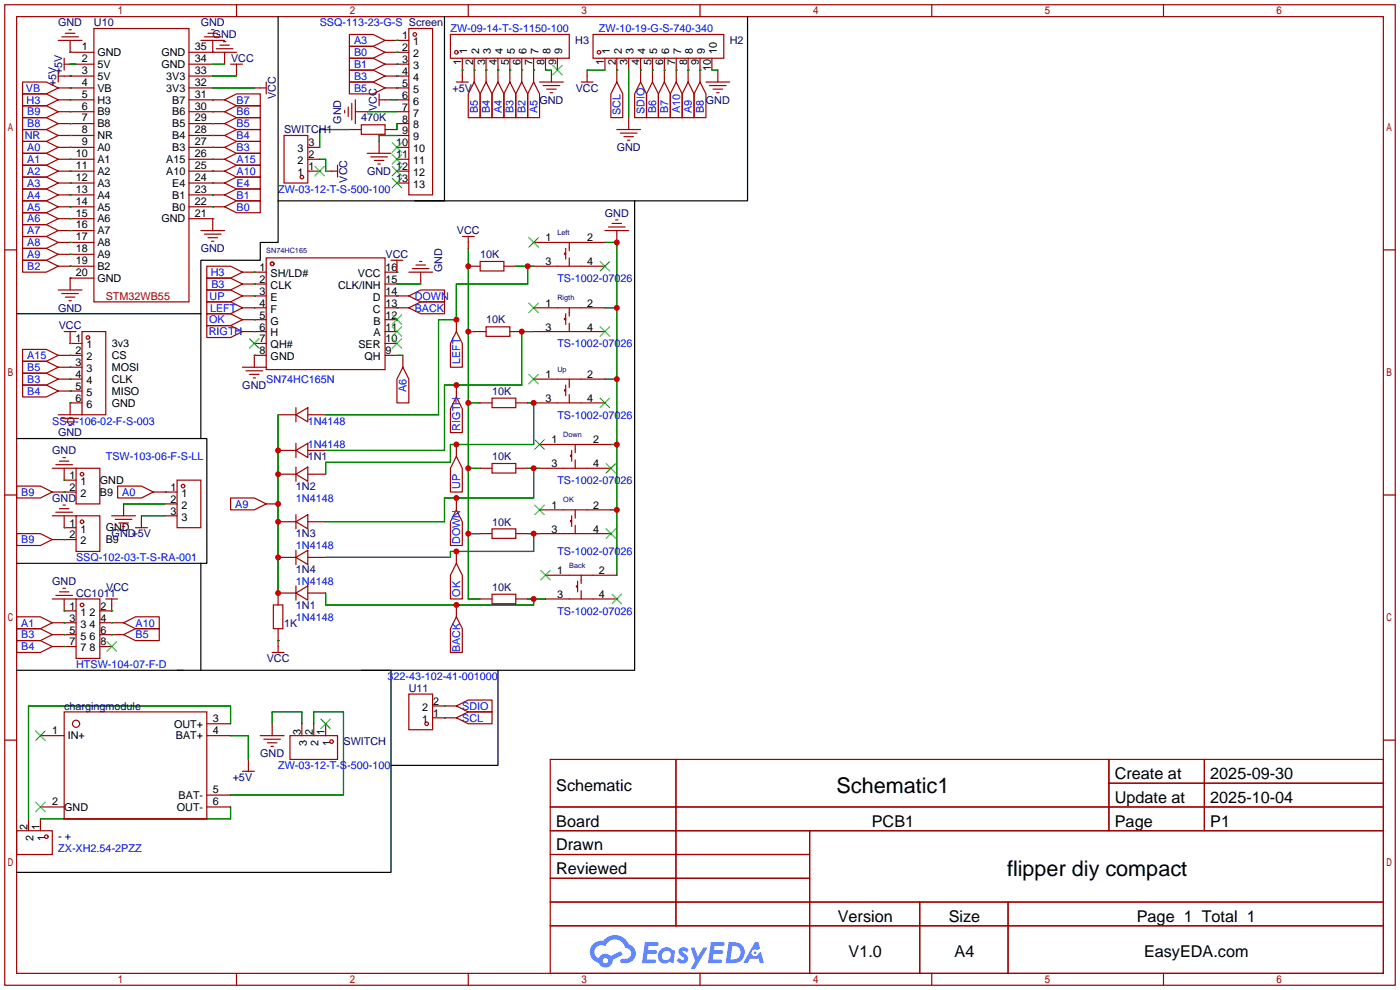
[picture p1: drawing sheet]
<svg xmlns="http://www.w3.org/2000/svg" width="299mm" height="212mm" viewBox="0 0 299 212" stroke-linecap="round" stroke-linejoin="round" font-family="sans-serif">
<g fill="none" stroke="#a10000" stroke-width=".25">
<path d="M1 1h297.2v209.6h-297.2zM3.6 3.6h292.1v204.4h-292.1zM50.5 1v2.6M100.1 1v2.6M149.6 1v2.6M199.1 1v2.6M248.7 1v2.6M1 53.4h2.6M295.7 53.4h2.5M1 105.8h2.6M295.7 105.8h2.5M1 158.2h2.6"/>
<path d="M295.7 158.2h2.5M117.6 162.3h178.1v45.7h-178.1zM117.6 172.5h178.1M117.6 177.5h178.1M144.5 162.3v35.6M173 177.5v30.5M237 162.3v15.2M237 167.4h58.7M257.4 162.3v15.2M117.6 182.6h55.4M117.6 192.8h178.1M117.6 187.7h55.4"/>
<path d="M117.6 197.9h178.1M196.6 192.8v15.2M215.4 192.8v15.2M50.5 208v2.6M100.1 208v2.6M149.6 208v2.6M199.1 208v2.6M248.7 208v2.6"/>
</g>
<g fill="#5487ff">
<path d="M145.3 202.7a1.3 1.3 0 0 1 1.9 .3l-.4 .6a.54 .54 0 0 0-.9-.2l.1 .2a1.34 1.34 0 0 1 .9 1.8 1.47 1.47 0 0 1-2.3-.1l.5-.6 .8 .5a.31 .31 0 0 0 .4-.3 .31 .31 0 0 0-.3-.4 1.12 1.12 0 0 1-.7-1.8z"/>
<path d="M147.6 202.5h.9l.6 2 1.2-2h.9l-2.7 4.6h-.9l1-1.7z"/>
<path d="M137.8 201.4h1.7a1.31 1.31 0 0 1 1.2 .2 .4 .4 0 0 1-.3 .5l-1.8 .1-.1 .9h1.6a.4 .4 0 0 1 .4 .4 .4 .4 0 0 1-.5 .4h-1.6l-.2 1.2h1.4a.46 .46 0 0 1 .5 0 .46 .46 0 0 1 .1 .5l-.4 .2h-2.6z"/>
<path d="M151.9 201.4h1.7a1.32 1.32 0 0 1 1.2 .2 .39 .39 0 0 1-.3 .5l-1.8 .1-.1 .9h1.6a.4 .4 0 0 1 .4 .4 .4 .4 0 0 1-.4 .4h-1.7l-.2 1.2h1.4a.46 .46 0 0 1 .5 0 .46 .46 0 0 1 .1 .5l-.4 .2h-2.6z"/>
<path d="M161.3 201.4h.8l.3 1.3-.6 .4a.75 .75 0 0 0-1.1 .3 .75 .75 0 0 0 .5 1 .75 .75 0 0 0 .9-.7l.5-.2 .6 2.3h-.8l-.3-.9h-1.8l-.5 .9h-1z"/>
<path d="M155.7 201.4l-.6 4.4h1.5a2.27 2.27 0 0 0 2.6-2.2 2.27 2.27 0 0 0-2.7-2.2zM156.5 202.1a1.5 1.5 0 0 1 1.8 1.6 1.5 1.5 0 0 1-1.9 1.4h-.3z"/>
<path d="M141.2 203a1.6 1.6 0 0 0-.3 2.3 1.6 1.6 0 0 0 2.3 .2l.7 .3 .3-2.4-.1-.3-.5-.1a1.58 1.58 0 0 0-2.4 0zM141.8 203.5a.98 .98 0 0 1 1.6 .4 .98 .98 0 0 1-1.1 1.3 .94 .94 0 0 1-.9-.7 .94 .94 0 0 1 .4-1z"/>
<path d="M126.8 201.8a2.37 2.37 0 0 0 1.1 4 1.54 1.54 0 0 0 1.8 1 1.54 1.54 0 0 0 1.2-1.6l2.2-1.1-.5-.8-2 1a1.57 1.57 0 0 0-2.7 .5 1.5 1.5 0 0 1-.7-2.1 1.5 1.5 0 0 1 2.2-.5 2.23 2.23 0 0 1 2.3-1.4 2.23 2.23 0 0 1 2 1.8 1.16 1.16 0 0 1 1.2 1.1 1.16 1.16 0 0 1-1.1 1.2h-.7a.47 .47 0 0 0-.5 .4 .47 .47 0 0 0 .4 .5 2.17 2.17 0 0 0 2.5-.9 2.17 2.17 0 0 0-.3-2.7l-.8-.4a3.2 3.2 0 0 0-5.5-.7l-1.1 .1zM128.8 205.3a.6 .6 0 0 1 1.2 0 .6 .6 0 0 1-1.2 0z"/>
<circle cx="161.4" cy="203.6" r=".28"/>
</g>
<g fill="none" stroke="#a10000" stroke-width=".25">
<path d="M4.8 17.5h5.1l2.5 1.3-2.5 1.3h-5.1zM12.4 16.3h7.7M12.4 18.8h7.7M12.4 15v2.5M12.4 8.6h5.1M13.2 7.9h3.6M13.7 12.4v2.6M13.7 13.7h6.4M14 7.1h2M14.7 6.3h.5M15 8.6v2.6h5.1M20.1 6.1h20.3v58.4h-20.3z"/>
<path d="M40.4 11.2h10.1M40.4 13.7h5.1M40.4 16.3h5.1M40.4 18.8h5.1M42.9 8.6h5.1M43.7 7.9h3.5M44.4 7.1h2.1M45.2 6.3h.5M45.5 8.6v2.6M46.2 10.4h3.6M47 9.7h2M47.8 8.9h.5"/>
<path d="M48 11.2v2.5M49.3 13.7h2.5M50.5 13.7v2.6M54.4 18.8h2.5M56.9 17.5v2.6M74.7 7.4h5.1l2.5 1.2-2.5 1.3h-5.1zM74.7 9.9h5.1l2.5 1.3-2.5 1.2h-5.1zM74.7 12.4h5.1l2.5 1.3-2.5 1.3h-5.1zM74.7 15h5.1l2.5 1.3-2.5 1.2h-5.1zM74.7 17.5h5.1l2.5 1.3-2.5 1.3h-5.1zM82.3 11.2h5.1M82.3 13.7h5.1"/>
<path d="M82.3 16.3h5.1M82.3 18.8h5.1M82.3 8.6h5.1M87.4 6.1h5.1v35.6h-5.1zM96.3 7.4h25.4v5h-25.4zM97.5 17.5h2.6M98.8 12.4v5.1M101.3 17.5l1.3 2.6v5h-2.5v-5zM101.3 12.4v5.1M103.9 17.5l1.3 2.6v5h-2.6v-5zM103.9 12.4v5.1M106.4 17.5l1.3 2.6v5h-2.5v-5z"/>
<path d="M106.4 12.4v5.1M109 17.5l1.2 2.6v5h-2.5v-5zM109 12.4v5.1M111.5 17.5l1.3 2.6v5h-2.6v-5zM111.5 12.4v5.1M114 17.5l1.3 2.6v5h-2.5v-5zM114 12.4v5.1M115.3 17.5h5.1M116.1 18.3h3.5M116.6 12.4v2.6M116.8 19.1h2.1M117.6 19.8h.5"/>
<path d="M117.9 15v2.5M119.1 12.4v2.6M124.2 17.5h2.5M125.5 15v2.5M126.7 7.4h28v5h-28zM129.3 12.4v2.6M131.8 17.5l1.3 2.6v5h-2.5v-5zM131.8 12.4v5.1M134.4 12.4v2.6M136.9 17.5l1.3 2.6v5h-2.6v-5zM136.9 12.4v5.1M139.4 17.5l1.3 2.6v5h-2.5v-5z"/>
<path d="M139.4 12.4v5.1M142 17.5l1.3 2.6v5h-2.6v-5zM142 12.4v5.1M144.5 17.5l1.3 2.6v5h-2.5v-5zM144.5 12.4v5.1M147.1 17.5l1.2 2.6v5h-2.5v-5zM147.1 12.4v5.1M149.6 17.5l1.3 2.6v5h-2.6v-5zM149.6 12.4v5.1M150.9 17.5h5.1M151.6 18.3h3.6M152.1 12.4v2.6"/>
<path d="M152.4 19.1h2M153.2 19.8h.5M153.4 15v2.5M4.8 20.1h5.1l2.5 1.2-2.5 1.3h-5.1zM4.8 22.6h5.1l2.5 1.3-2.5 1.2h-5.1zM4.8 30.2h5.1l2.5 1.3-2.5 1.3h-5.1zM4.8 32.8h5.1l2.5 1.2-2.5 1.3h-5.1zM4.8 37.8h5.1l2.5 1.3-2.5 1.3h-5.1zM4.8 25.1h5.1l2.5 1.3-2.5 1.3h-5.1zM4.8 27.7h5.1l2.5 1.3-2.5 1.2h-5.1zM4.8 35.3h5.1l2.5 1.3-2.5 1.2h-5.1zM12.4 21.3h7.7"/>
<path d="M12.4 23.9h7.7M12.4 26.4h7.7M12.4 29h7.7M12.4 31.5h7.7M12.4 34h7.7M12.4 36.6h7.7M12.4 39.1h7.7M40.4 21.3h7.6M40.4 23.9h7.6M40.4 26.4h7.6M40.4 29h7.6M40.4 31.5h7.6"/>
<path d="M40.4 34h7.6M40.4 36.6h7.6M40.4 39.1h7.6M48 21.3l2.5-1.2h5.1v2.5h-5.1zM48 23.9l2.5-1.3h5.1v2.5h-5.1zM48 26.4l2.5-1.3h5.1v2.6h-5.1zM48 29l2.5-1.3h5.1v2.5h-5.1zM48 31.5l2.5-1.3h5.1v2.6h-5.1zM48 34l2.5-1.2h5.1v2.5h-5.1zM48 36.6l2.5-1.3h5.1v2.5h-5.1zM48 39.1l2.5-1.3h5.1v2.6h-5.1zM60.7 29h5.1v10.1h-5.1z"/>
<path d="M65.8 31.5h2.5M65.8 34h2.5M65.8 36.6h2.5M69.6 36.6h2.5M72.1 35.3v2.5M73.7 23.6v.5M74.4 22.9v2M74.7 27.7h2.5M75.2 22.1v3.6M75.9 23.9h2.6M75.9 21.3v5.1M77.2 26.7h5.1v2h-5.1z"/>
<path d="M78.5 32.8h5.1M79.2 33.5h3.6M80 34.3h2M80.8 35.1h.5M81 21.3h2.6M81 20.1v2.5M81 30.2v2.6M82.3 27.7h2.5M84.8 21.3h2.6M84.8 23.9h2.6M84.8 26.4h2.6M84.8 29h2.6"/>
<path d="M84.8 31.5h2.6M84.8 34h2.6M84.8 36.6h2.6M84.8 39.1h2.6M131.8 27.7h5.1M132.6 28.4h3.5M133.3 29.2h2.1M134.1 30h.5M134.4 25.1v2.6M4.8 45.5h5.1l2.5 1.2-2.5 1.3h-5.1zM4.8 53.1h5.1l2.5 1.3-2.5 1.2h-5.1zM4.8 40.4h5.1l2.5 1.3-2.5 1.2h-5.1z"/>
<path d="M4.8 42.9h5.1l2.5 1.3-2.5 1.3h-5.1zM4.8 48h5.1l2.5 1.3-2.5 1.2h-5.1zM4.8 50.5h5.1l2.5 1.3-2.5 1.3h-5.1zM4.8 55.6h5.1l2.5 1.3-2.5 1.3h-5.1zM12.4 41.7h7.7M12.4 44.2h7.7M12.4 46.7h7.7M12.4 49.3h7.7M12.4 51.8h7.7M12.4 54.4h7.7M12.4 56.9h7.7M20.1 59.4h-5.1v2.6"/>
<path d="M40.4 41.7h7.6M40.4 44.2h7.6M40.4 46.7h5.1v2.6M42.9 49.3h5.1M43.7 50h3.5M44.2 56.9h5.1l2.5 1.3-2.5 1.2h-5.1zM44.2 59.4h5.1l2.5 1.3-2.5 1.3h-5.1zM44.4 50.8h2.1M45.2 51.6h.5M48 44.2l2.5-1.3h5.1v2.6h-5.1zM48 41.7l2.5-1.3h5.1v2.5h-5.1zM51.8 58.2h5.1"/>
<path d="M56.9 55.1h25.4v23.9h-25.4zM83.6 55.6h2.5M84.8 55.6v2.6h-2.5M87.4 58.2h5.1M88.1 57.4h3.6M88.9 56.6h2M89.7 55.9h.5M89.9 58.2v2.5M98.8 50.5h2.5M100.1 56.9h2.5M100.1 50.5v2.6M102.6 55.9h5.1v2h-5.1z"/>
<path d="M107.7 56.9h2.5M114 51.8h15.3M114 56.9h15.3M120.9 54.1h-.3v.3h.3M120.9 53.1v2.3M121.7 51.8v1.8M121.7 55.1v1.8M129.3 49.3h5.1M130 48.5h3.6M130.8 47.8h2M131.6 47h.5M131.8 49.3v2.5"/>
<path d="M4.8 74.7h5.1l2.5 1.2-2.5 1.3h-5.1zM4.8 77.2h5.1l2.5 1.3-2.5 1.3h-5.1zM4.8 79.8h5.1l2.5 1.2-2.5 1.3h-5.1zM12.4 75.9h5.1M12.4 78.5h5.1M12.4 62h5.1M13.2 62.7h3.6M13.7 70.9h2.6M14 63.5h2M14.7 64.3h.5M15 70.9v2.5h2.5M17.5 70.9h5.1v17.7h-5.1z"/>
<path d="M44.2 67.1h5.1l2.5 1.2-2.5 1.3h-5.1zM44.2 62h5.1l2.5 1.2-2.5 1.3h-5.1zM44.2 69.6h5.1l2.5 1.3-2.5 1.2h-5.1zM44.2 64.5h5.1l2.5 1.3-2.5 1.3h-5.1zM51.8 78.5h5.1M51.8 70.9h5.1M51.8 60.7h5.1M51.8 63.2h5.1M51.8 65.8h5.1M51.8 68.3h5.1M52.6 79.2h3.5M54.4 73.4h2.5"/>
<path d="M56.9 75.9h-2.5v2.6M82.3 73.4h2.5M82.3 75.9h2.5M82.3 70.9h2.5M82.3 60.7h2.5M82.3 63.2h5.1M82.3 65.8h5.1M82.3 68.3h2.5M86.1 78.5l1.3 2.5v5.1h-2.6v-5.1zM86.1 75.9v2.6M87.4 63.2l2.5-1.2h5.1v2.5h-5.1zM87.4 65.8l2.5-1.3h5.1v2.6h-5.1z"/>
<path d="M97.5 70.9l1.3 2.5v5.1h-2.5v-5.1zM97.5 68.3v2.6M101.3 70.9h2.6M103.9 69.8h5.1v2.1h-5.1zM109 70.9h2.5M114 70.9h15.3M114 65.8h15.3M120.9 68.1h-.3v.2h.3M120.9 67.1v2.2M121.7 65.8v1.8M121.7 69.1v1.8M4.8 82.3h5.1l2.5 1.3-2.5 1.2h-5.1z"/>
<path d="M11.9 99.3h3.6M12.4 81h5.1M12.4 83.6h5.1M12.4 88.6h5.1M12.7 98.6h2M13.2 89.4h3.6M13.5 97.8h.5M14 90.2h2M14.7 90.9h.5M17.5 86.1h-2.5v2.5M53.3 80h2.1M54.1 80.8h.5"/>
<path d="M59.4 88.6h3.8M59.4 96.3h3.8M63.2 88.6l2.6-1.5v3.1zM63.2 96.3l2.6-1.6v3.1zM63.2 87.1v3.1M63.2 94.7v3.1M63.2 99.8v3.1M65.8 88.6h3.8M65.8 96.3h3.8M97.5 97.5l1.3 2.6v5.1h-2.5v-5.1zM97.5 84.8l1.3 2.6v5.1h-2.5v-5.1zM97.5 82.3v2.5"/>
<path d="M97.5 95v2.5M102.6 86.1h2.6M105.2 99.1h5v2h-5zM105.2 85.1h5v2h-5zM110.2 86.1h2.6M114 81h15.3M114 86.1h15.3M115.3 95h15.3M120.9 83.3h-.3v.3h.3M120.9 82.3v2.3M121.7 81v1.8M121.7 84.3v1.8"/>
<path d="M122.2 97.3h-.3v.2h.3M122.2 96.3v2.3M122.9 95v1.8M122.9 98.3v1.8M3.6 114h5l2.6 1.3-2.6 1.3h-5zM3.6 103.9h5l2.6 1.3-2.6 1.2h-5zM11.2 115.3h5.1M11.2 105.2h5.1M11.2 100.1h5.1M11.2 110.2h5.1M11.9 109.5h3.6M12.7 108.7h2"/>
<path d="M13.5 107.9h.5M13.7 110.2v2.6h2.6M13.7 100.1v2.5h2.6M16.3 110.2h5v7.7h-5zM16.3 100.1h5v7.6h-5zM23.9 110.2h5.1M24.6 111h3.6M25.1 103.9h5.1l2.6 1.3-2.6 1.2h-5.1zM25.4 111.8h2M26.2 112.5h.5M26.4 107.7v2.5M29 112.8h2.5"/>
<path d="M30.2 110.2v2.6M32.8 105.2h5M35.3 110.2h2.5M35.3 107.7h2.5M37.8 102.6h5.1v10.2h-5.1zM49.3 106.4h5.1l2.5 1.3-2.5 1.3h-5.1zM56.9 107.7h2.5M59.4 101.3h3.8M59.4 111.5h3.8M59.4 119.1h3.8M63.2 101.3l2.6-1.5v3.1zM63.2 111.5l2.6-1.5v3z"/>
<path d="M63.2 119.1l2.6-1.5v3zM63.2 110v3M63.2 117.6v3M65.8 101.3h3.8M65.8 111.5h3.8M65.8 119.1h3.8M97.5 109l1.3 2.5v5.1h-2.5v-5.1zM97.5 106.4v2.6M97.5 117.9v2.5M102.6 100.1h2.6M102.6 114h2.6M105.2 113h5v2.1h-5z"/>
<path d="M110.2 100.1h2.6M110.2 114h2.6M115.3 100.1h15.3M115.3 109h15.3M115.3 114h15.3M122.2 111.3h-.3v.2h.3M122.2 110.2v2.3M122.9 109v1.7M122.9 112.3v1.7M3.6 131.8h5l2.6 1.3-2.6 1.3h-5zM3.6 134.4h5l2.6 1.2-2.6 1.3h-5zM3.6 136.9h5l2.6 1.3-2.6 1.2h-5z"/>
<path d="M11.2 138.2h5.1M11.2 133.1h5.1M11.2 135.6h5.1M11.2 128h5.1M11.9 127.3h3.6M12.7 126.5h2M13.5 125.7h.5M13.7 128v2.6h2.6M16.3 128h5v12.7h-5zM21.3 138.2h2.6M21.3 133.1h5.1M21.3 135.6h5.1"/>
<path d="M22.6 128h2.5M23.9 128v2.6h-2.6M26.4 133.1l2.6-1.3h5v2.6h-5zM26.4 135.6l2.6-1.2h5v2.5h-5zM58.2 139.4h2.5M58.4 129.3h2.1v5.1h-2.1zM59.4 134.4v5M63.2 126.7l2.6-1.5v3.1zM63.2 125.2v3.1M63.2 126.7h-3.8v2.6M65.8 126.7h3.8M97.5 131.8l1.3 2.6v5h-2.5v-5z"/>
<path d="M97.5 120.4l1.3 2.5v5.1h-2.5v-5.1zM97.5 129.3v2.5M102.6 128h2.6M105.2 127h5v2h-5zM110.2 128h2.6M116.6 128h15.2M116.6 122.9h15.2M123.4 125.2h-.2v.3h.2M123.4 124.2v2.3M124.2 122.9v1.8M124.2 126.2v1.8M8.6 157.2h5.1"/>
<path d="M13.7 152.1h30.5v22.9h-30.5zM44.2 157.2h5.1M44.2 154.7h5.1M55.6 157.2h5.1M56.4 158h3.5M57.1 158.8h2.1M57.9 159.5h.5M58.2 154.7v2.5M62 157.2h10.1v5.1h-10.1zM64.5 154.7v2.5M67.1 154.7v2.5M69.6 154.7v2.5"/>
<path d="M87.4 148.3h5.1v7.7h-5.1zM92.5 153.4h5M92.5 150.9h5M97.5 150.9l2.6-1.3h5.1v2.5h-5.1zM97.5 153.4l2.6-1.3h5.1v2.6h-5.1zM3.6 177.5h7.6v5.1h-7.6zM6.1 175v2.5M8.6 175v2.5M8.6 172.5h5.1M44.2 172.5h5.1M44.2 169.9h5.1M51.8 164.8h2.6"/>
<path d="M53.1 162.3v2.5"/>
<circle cx="88.6" cy="7.4" r=".38"/>
<circle cx="97.5" cy="11.2" r=".38"/>
<circle cx="128" cy="11.2" r=".38"/>
<circle cx="64.5" cy="37.8" r=".38"/>
<circle cx="58.2" cy="56.4" r=".38"/>
<circle cx="18.8" cy="72.1" r=".38"/>
<circle cx="17.5" cy="111.5" r=".38"/>
<circle cx="17.5" cy="101.3" r=".38"/>
<circle cx="39.1" cy="103.9" r=".38"/>
<circle cx="17.5" cy="129.3" r=".38"/>
<circle cx="16.3" cy="154.7" r=".76"/>
<circle cx="70.9" cy="158.5" r=".38"/>
<circle cx="91.2" cy="154.7" r=".38"/>
<circle cx="9.9" cy="178.8" r=".38"/>
</g>
<g fill="none" stroke="#008700" stroke-width=".25">
<path d="M15 16.3h.1M15 11.2h.1M15 18.8h.1M15 13.7h1.3M45.5 11.2h.1M45.5 13.7h2.5M45.5 18.8h8.9M45.5 16.3h5M84.8 8.6h.1M84.8 11.2h.1M84.8 13.7h.1M84.8 16.3h.1"/>
<path d="M84.8 18.8h.1M98.8 15h.1M101.3 15h.1M103.9 15h.1M106.4 15h.1M109 15h.1M111.5 15h.1M114 15h.1M116.6 15h1.3M125.5 15h3.8M131.8 15h.1M134.4 15v10.1"/>
<path d="M136.9 15h.1M139.4 15h.1M142 15h.1M144.5 15h.1M147.1 15h.1M149.6 15h.1M152.1 15h1.3M15 21.3h.1M15 23.9h.1M15 31.5h.1M15 34h.1M15 39.1h.1"/>
<path d="M15 26.4h.1M15 29h.1M15 36.6h.1M45.5 39.1h.1M45.5 36.6h.1M45.5 34h.1M45.5 31.5h.1M45.5 29h.1M45.5 26.4h.1M45.5 23.9h.1M45.5 21.3h.1M68.3 34h1.3v2.6"/>
<path d="M74.7 27.7h-6.4v3.8M78.5 23.9h6.3M83.6 21.3h1.2M84.8 26.4v1.3M84.8 29h-3.8v1.2M15 59.4h.1M15 46.7h.1M15 54.4h.1M15 41.7h.1M15 44.2h.1M15 49.3h.1M15 51.8h.1"/>
<path d="M15 56.9h.1M45.5 46.7h.1M45.5 44.2h.1M45.5 41.7h.1M54.4 58.2h.1M84.8 58.2h.1M100.1 53.1v74.9h2.5M110.2 56.9h3.8M112.8 56.9v3.8h-15.3v7.6h-3.8v20.3h-24.1M129.3 51.8h2.5v71.1M15 73.4h.1M15 75.9h.1"/>
<path d="M15 78.5h.1M54.4 75.9h.1M54.4 60.7h.1M54.4 68.3h.1M54.4 63.2h.1M54.4 70.9h.1M54.4 65.8h.1M84.8 63.2h.1M84.8 65.8h.1M84.8 60.7h5.1M84.8 75.9h1.3M100.1 70.9h1.2"/>
<path d="M114 70.9h-2.5v11.4h-16.5v14h-25.4M129.3 65.8h2.5M15 86.1h.1M15 81h.1M15 83.6h.1M59.4 88.6v38.1M100.1 86.1h2.5M112.8 86.1h1.2v8.9h-17.7v3.8h-26.7v2.5M129.3 81h2.5M130.6 95h1.2M13.7 102.6h.1M13.7 115.3h.1"/>
<path d="M13.7 105.2h.1M13.7 112.8h.1M26.4 107.7h8.9M30.2 110.2h5.1M35.3 105.2h.1M100.1 114h2.5M100.1 100.1h2.5M112.8 114h2.5M112.8 100.1h2.5M114 100.1v6.3h-19v5.1h-25.4M114 114v3.9h-17.7v1.2h-26.7M130.6 109h1.2"/>
<path d="M13.7 130.6h.1M13.7 133.1h.1M13.7 135.6h.1M13.7 138.2h.1M23.9 130.6h.1M23.9 133.1h.1M23.9 135.6h.1M59.4 136.9h.1M69.6 126.7v2.6h44.4v-1.3M112.8 128h3.8M49.3 157.2h3.8v5.1M49.3 154.7v-3.8h-43.2v24.1"/>
<path d="M58.2 154.7v-2.6h6.3v2.6M67.1 154.7v-2.6h6.3v17.8h-24.1M95 153.4h.1M95 150.9h.1M49.3 172.5v2.5h-40.7"/>
</g>
<g fill="none" stroke="#3c3" stroke-width=".25">
<path d="M118.1 14l2 2M120.1 14l-2 2M67.3 35.6l2 2M69.3 35.6l-2 2M83.8 30.5l2.1 2M83.8 33l2.1 2.1M83.8 35.6l2.1 2M83.8 38.1l2.1 2M85.9 30.5l-2.1 2M85.9 33l-2.1 2.1M85.9 35.6l-2.1 2M85.9 38.1l-2.1 2"/>
<path d="M113 50.8l2.1 2M115.1 50.8l-2.1 2M128.3 55.9l2 2M130.3 55.9l-2 2M53.3 72.4l2.1 2M55.4 72.4l-2.1 2M83.8 72.4l2.1 2M83.8 69.8l2.1 2.1M83.8 67.3l2.1 2M85.9 72.4l-2.1 2M85.9 69.8l-2.1 2.1M85.9 67.3l-2.1 2"/>
<path d="M113 64.8l2.1 2M115.1 64.8l-2.1 2M128.3 69.8l2 2.1M130.3 69.8l-2 2.1M113 80l2.1 2M114.3 94l2 2M115.1 80l-2.1 2M116.3 94l-2 2M128.3 85.1l2 2M129.5 99.1l2.1 2M130.3 85.1l-2 2M131.6 99.1l-2.1 2"/>
<path d="M114.3 107.9l2 2.1M116.3 107.9l-2 2.1M129.5 113l2.1 2.1M131.6 113l-2.1 2.1M22.9 137.2l2 2M24.9 137.2l-2 2M115.6 121.9l2 2.1M117.6 121.9l-2 2.1M130.8 127l2 2M132.8 127l-2 2M7.6 156.2l2.1 2M9.7 156.2l-2.1 2"/>
<path d="M68.6 153.7l2 2M70.6 153.7l-2 2M7.6 171.5l2.1 2M9.7 171.5l-2.1 2"/>
</g>
<path d="M59.4 3.6v48.2h-3.8v3.8h-12.7v11.5h-39.3M95 3.6v39.3h-35.6M159.8 3.6v39.3h-24.2M88.6 42.9h47v100.4h-58.4M42.9 67.1v26.6h-39.3M42.9 93.7h1.3v26.7h-40.6M42.9 120.4v22.9M3.6 143.3h35.5M37.8 143.3h45.8v43.1h-80M106.4 143.3v20.3h-22.8" fill="none" stroke="#000" stroke-width=".25"/>
<g fill="#c00">
<circle cx="131.8" cy="51.8" r=".63"/>
<circle cx="131.8" cy="65.8" r=".63"/>
<circle cx="131.8" cy="81" r=".63"/>
<circle cx="131.8" cy="95" r=".63"/>
<circle cx="131.8" cy="109" r=".63"/>
<circle cx="100.1" cy="114" r=".63"/>
<circle cx="100.1" cy="100.1" r=".63"/>
<circle cx="100.1" cy="86.1" r=".63"/>
<circle cx="100.1" cy="70.9" r=".63"/>
<circle cx="100.1" cy="56.9" r=".63"/>
<circle cx="114" cy="86.1" r=".63"/>
<circle cx="97.5" cy="95" r=".63"/>
<circle cx="114" cy="128" r=".63"/>
<circle cx="97.5" cy="129.3" r=".63"/>
<circle cx="59.4" cy="96.3" r=".63"/>
<circle cx="59.4" cy="101.3" r=".63"/>
<circle cx="59.4" cy="107.7" r=".63"/>
<circle cx="59.4" cy="111.5" r=".63"/>
<circle cx="59.4" cy="119.1" r=".63"/>
<circle cx="59.4" cy="126.7" r=".63"/>
<circle cx="114" cy="100.1" r=".63"/>
<circle cx="97.5" cy="106.4" r=".63"/>
<circle cx="114" cy="114" r=".63"/>
<circle cx="97.5" cy="117.9" r=".63"/>
<circle cx="111.5" cy="70.9" r=".63"/>
<circle cx="97.5" cy="82.3" r=".63"/>
<circle cx="112.8" cy="56.9" r=".63"/>
<circle cx="97.5" cy="68.3" r=".63"/>
</g>
<g font-size="4.6">
<text x="178.8" y="169.4">Schematic1</text>
<text x="215.2" y="187.2">flipper diy compact</text>
</g>
<g font-size="3.5">
<text x="238.3" y="166.5">Create at</text>
<text x="258.7" y="166.5">2025-09-30</text>
<text x="118.9" y="169.1">Schematic</text>
<text x="238.3" y="171.6">Update at</text>
<text x="258.7" y="171.6">2025-10-04</text>
<text x="118.9" y="176.7">Board</text>
<text x="186.3" y="176.7">PCB1</text>
<text x="238.3" y="176.7">Page</text>
<text x="258.7" y="176.7">P1</text>
<text x="118.9" y="181.8">Drawn</text>
<text x="118.9" y="186.8">Reviewed</text>
<text x="179.1" y="197">Version</text>
<text x="202.8" y="197">Size</text>
<text x="243" y="197">Page 1 Total 1</text>
<text x="181.4" y="204.6">V1.0</text>
<text x="204" y="204.6">A4</text>
<text x="244.5" y="204.6">EasyEDA.com</text>
</g>
<g font-size="2.3" fill="#000080">
<text x="12.4" y="5.6">GND</text>
<text x="20.1" y="5.6">U10</text>
<text x="42.9" y="5.6">GND</text>
<text x="45.4" y="8.2">GND</text>
<text x="122.9" y="9.4">H3</text>
<text x="156" y="9.4">H2</text>
<text x="13.3" y="15.8" transform="rotate(-90 13.3 15.8)">+5V</text>
<text x="49.4" y="13.3">VCC</text>
<text x="12" y="18.3" transform="rotate(-90 12 18.3)">+5V</text>
<text x="59" y="21.2" transform="rotate(-90 59 21.2)">VCC</text>
<text x="80.6" y="23.8" transform="rotate(-90 80.6 23.8)">VCC</text>
<text x="96.7" y="19.6">+5V</text>
<text x="115.3" y="22.1">GND</text>
<text x="123" y="19.6">VCC</text>
<text x="150.9" y="22.1">GND</text>
<text x="60.7" y="28.5">SWITCH1</text>
<text x="72.9" y="26.4" transform="rotate(-90 72.9 26.4)">GND</text>
<text x="77.2" y="26">470K</text>
<text x="131.8" y="32.3">GND</text>
<text x="74.2" y="39" transform="rotate(-90 74.2 39)">VCC</text>
<text x="78.5" y="37.4">GND</text>
<text x="129.3" y="46.3">GND</text>
<text x="42.9" y="53.9">GND</text>
<text x="97.6" y="50.1">VCC</text>
<text x="82.4" y="55.2">VCC</text>
<text x="94.5" y="58.2" transform="rotate(-90 94.5 58.2)">GND</text>
<text x="102.6" y="55.2">10K</text>
<text x="12.4" y="66.6">GND</text>
<text x="12.5" y="70.4">VCC</text>
<text x="103.9" y="69.1">10K</text>
<text x="51.8" y="83.1">GND</text>
<text x="105.2" y="84.4">10K</text>
<text x="12.4" y="93.3">GND</text>
<text x="11.2" y="97.1">GND</text>
<text x="65.8" y="98.3">1N1</text>
<text x="105.2" y="98.3">10K</text>
<text x="11.2" y="107.2">GND</text>
<text x="63.2" y="104.7">1N2</text>
<text x="105.2" y="112.3">10K</text>
<text x="23.9" y="114.9">GND+5V</text>
<text x="63.2" y="114.9">1N3</text>
<text x="11.2" y="125">GND</text>
<text x="63.2" y="122.5">1N4</text>
<text x="16.3" y="127.6">CC1011</text>
<text x="22.7" y="126.3">VCC</text>
<text x="63.2" y="130.1">1N1</text>
<text x="105.2" y="126.3">10K</text>
<text x="60.7" y="133.9">1K</text>
<text x="57" y="141.5">VCC</text>
<text x="87.4" y="147.9">U11</text>
<text x="13.7" y="151.7">chargingmodule</text>
<text x="55.6" y="161.8">GND</text>
<text x="73.4" y="159.3">SWITCH</text>
<text x="49.7" y="166.9">+5V</text>
<text x="12.4" y="179.6">- +</text>
</g>
<g font-size="2.3" fill="#00f">
<text x="68.3" y="5.6">SSQ-113-23-G-S Screen</text>
<text x="75.7" y="9.4">A3</text>
<text x="75.7" y="12">B0</text>
<text x="96.3" y="6.9">ZW-09-14-T-S-1150-100</text>
<text x="128" y="6.9">ZW-10-19-G-S-740-340</text>
<text x="75.7" y="14.5">B1</text>
<text x="75.7" y="17.1">B3</text>
<text x="5.6" y="19.6">VB</text>
<text x="5.7" y="22.1">H3</text>
<text x="50.5" y="22.1">B7</text>
<text x="75.7" y="19.6">B5</text>
<text x="5.3" y="29.8">NR</text>
<text x="5.8" y="24.7">B9</text>
<text x="5.8" y="27.2">B8</text>
<text x="50.5" y="24.7">B6</text>
<text x="50.5" y="27.2">B5</text>
<text x="50.5" y="29.8">B4</text>
<text x="102.2" y="24.2" transform="rotate(-90 102.2 24.2)">B5</text>
<text x="104.7" y="24.2" transform="rotate(-90 104.7 24.2)">B4</text>
<text x="107.2" y="24.2" transform="rotate(-90 107.2 24.2)">A4</text>
<text x="109.8" y="24.2" transform="rotate(-90 109.8 24.2)">B3</text>
<text x="112.3" y="24.2" transform="rotate(-90 112.3 24.2)">B2</text>
<text x="114.9" y="24.2" transform="rotate(-90 114.9 24.2)">A5</text>
<text x="132.6" y="24.6" transform="rotate(-90 132.6 24.6)">SCL</text>
<text x="137.7" y="24.4" transform="rotate(-90 137.7 24.4)">SDIO</text>
<text x="140.3" y="24.2" transform="rotate(-90 140.3 24.2)">B6</text>
<text x="142.8" y="24.2" transform="rotate(-90 142.8 24.2)">B7</text>
<text x="145.3" y="24.2" transform="rotate(-90 145.3 24.2)">A10</text>
<text x="147.9" y="24.2" transform="rotate(-90 147.9 24.2)">A9</text>
<text x="150.4" y="24.2" transform="rotate(-90 150.4 24.2)">B8</text>
<text x="5.8" y="32.3">A0</text>
<text x="5.8" y="34.8">A1</text>
<text x="50.5" y="32.3">B3</text>
<text x="50.5" y="34.8">A15</text>
<text x="5.8" y="39.9">A3</text>
<text x="5.8" y="37.4">A2</text>
<text x="50.5" y="37.4">A10</text>
<text x="50.5" y="39.9">E4</text>
<text x="59.4" y="41.2">ZW-03-12-T-S-500-100</text>
<text x="5.8" y="47.5">A6</text>
<text x="5.8" y="42.5">A4</text>
<text x="5.8" y="45">A5</text>
<text x="50.5" y="45">B0</text>
<text x="50.5" y="42.5">B1</text>
<text x="5.8" y="50.1">A7</text>
<text x="5.8" y="52.6">A8</text>
<text x="5.8" y="55.2">A9</text>
<text x="5.8" y="57.7">B2</text>
<text x="45.1" y="59">H3</text>
<text x="44.8" y="64.1">UP</text>
<text x="45.2" y="61.5">B3</text>
<text x="88.6" y="64.1">DOWN</text>
<text x="119.1" y="60.2">TS-1002-07026</text>
<text x="44.6" y="71.7">RIGTH</text>
<text x="44.7" y="69.1">OK</text>
<text x="44.9" y="66.6">LEFT</text>
<text x="88.6" y="66.6">BACK</text>
<text x="5.8" y="76.8">A15</text>
<text x="98.3" y="77.8" transform="rotate(-90 98.3 77.8)">LEFT</text>
<text x="119.1" y="74.2">TS-1002-07026</text>
<text x="5.8" y="79.3">B5</text>
<text x="5.8" y="81.8">B3</text>
<text x="56.9" y="81.8">SN74HC165N</text>
<text x="86.9" y="83.9" transform="rotate(-90 86.9 83.9)">A6</text>
<text x="5.8" y="84.4">B4</text>
<text x="119.1" y="89.5">TS-1002-07026</text>
<text x="11.2" y="90.7">SSQ-106-02-F-S-003</text>
<text x="65.8" y="90.7">1N4148</text>
<text x="65.8" y="95.8">1N4148</text>
<text x="98.3" y="92" transform="rotate(-90 98.3 92)">RIGTH</text>
<text x="22.6" y="98.3">TSW-103-06-F-S-LL</text>
<text x="4.5" y="106">B9</text>
<text x="26.1" y="106">A0</text>
<text x="63.2" y="107.2">1N4148</text>
<text x="98.3" y="104.6" transform="rotate(-90 98.3 104.6)">UP</text>
<text x="119.1" y="103.4">TS-1002-07026</text>
<text x="50.3" y="108.5">A9</text>
<text x="4.5" y="116.1">B9</text>
<text x="16.3" y="119.9">SSQ-102-03-T-S-RA-001</text>
<text x="63.2" y="117.4">1N4148</text>
<text x="98.3" y="116.3" transform="rotate(-90 98.3 116.3)">DOWN</text>
<text x="119.1" y="118.7">TS-1002-07026</text>
<text x="63.2" y="125">1N4148</text>
<text x="98.3" y="127.5" transform="rotate(-90 98.3 127.5)">OK</text>
<text x="119.1" y="131.4">TS-1002-07026</text>
<text x="4.5" y="133.9">A1</text>
<text x="4.5" y="136.4">B3</text>
<text x="29" y="133.9">A10</text>
<text x="29" y="136.4">B5</text>
<text x="63.2" y="132.6">1N4148</text>
<text x="4.5" y="139">B4</text>
<text x="16.3" y="142.8">HTSW-104-07-F-D</text>
<text x="98.3" y="139.4" transform="rotate(-90 98.3 139.4)">BACK</text>
<text x="82.8" y="145.3">322-43-102-41-001000</text>
<text x="98.8" y="151.7">SDIO</text>
<text x="98.8" y="154.2">SCL</text>
<text x="59.4" y="164.4">ZW-03-12-T-S-500-100</text>
<text x="12.4" y="182.2">ZX-XH2.54-2PZZ</text>
</g>
<g font-size="2.3">
<text x="17.5" y="10.7">1</text>
<text x="20.8" y="12">GND</text>
<text x="34.5" y="12">GND</text>
<text x="41.7" y="10.7">35</text>
<text x="86" y="8.4">1</text>
<text x="86" y="10.9">2</text>
<text x="88.3" y="9.7">1</text>
<text x="99.8" y="11.5" transform="rotate(-90 99.8 11.5)">1</text>
<text x="102.4" y="11.5" transform="rotate(-90 102.4 11.5)">2</text>
<text x="104.9" y="11.5" transform="rotate(-90 104.9 11.5)">3</text>
<text x="107.5" y="11.5" transform="rotate(-90 107.5 11.5)">4</text>
<text x="110" y="11.5" transform="rotate(-90 110 11.5)">5</text>
<text x="112.5" y="11.5" transform="rotate(-90 112.5 11.5)">6</text>
<text x="115.1" y="11.5" transform="rotate(-90 115.1 11.5)">7</text>
<text x="117.6" y="11.5" transform="rotate(-90 117.6 11.5)">8</text>
<text x="120.2" y="11.5" transform="rotate(-90 120.2 11.5)">9</text>
<text x="130.3" y="11.5" transform="rotate(-90 130.3 11.5)">1</text>
<text x="132.9" y="11.5" transform="rotate(-90 132.9 11.5)">2</text>
<text x="135.4" y="11.5" transform="rotate(-90 135.4 11.5)">3</text>
<text x="137.9" y="11.5" transform="rotate(-90 137.9 11.5)">4</text>
<text x="140.5" y="11.5" transform="rotate(-90 140.5 11.5)">5</text>
<text x="143" y="11.5" transform="rotate(-90 143 11.5)">6</text>
<text x="145.6" y="11.5" transform="rotate(-90 145.6 11.5)">7</text>
<text x="148.1" y="11.5" transform="rotate(-90 148.1 11.5)">8</text>
<text x="150.6" y="11.5" transform="rotate(-90 150.6 11.5)">9</text>
<text x="153.2" y="11.5" transform="rotate(-90 153.2 11.5)">10</text>
<text x="17.5" y="13.3">2</text>
<text x="17.5" y="15.8">3</text>
<text x="20.8" y="14.5">5V</text>
<text x="20.8" y="17.1">5V</text>
<text x="34.5" y="14.5">GND</text>
<text x="35.5" y="17.1">3V3</text>
<text x="41.7" y="15.8">33</text>
<text x="41.7" y="13.3">34</text>
<text x="86" y="13.5">3</text>
<text x="86" y="16">4</text>
<text x="88.3" y="12.2">2</text>
<text x="88.3" y="14.8">3</text>
<text x="88.3" y="17.3">4</text>
<text x="98.6" y="13.9" transform="rotate(-90 98.6 13.9)">1</text>
<text x="101.1" y="13.9" transform="rotate(-90 101.1 13.9)">2</text>
<text x="103.7" y="13.9" transform="rotate(-90 103.7 13.9)">3</text>
<text x="106.2" y="13.9" transform="rotate(-90 106.2 13.9)">4</text>
<text x="108.7" y="13.9" transform="rotate(-90 108.7 13.9)">5</text>
<text x="111.3" y="13.9" transform="rotate(-90 111.3 13.9)">6</text>
<text x="113.8" y="13.9" transform="rotate(-90 113.8 13.9)">7</text>
<text x="116.4" y="13.9" transform="rotate(-90 116.4 13.9)">8</text>
<text x="118.9" y="13.9" transform="rotate(-90 118.9 13.9)">9</text>
<text x="129.1" y="13.9" transform="rotate(-90 129.1 13.9)">1</text>
<text x="131.6" y="13.9" transform="rotate(-90 131.6 13.9)">2</text>
<text x="134.1" y="13.9" transform="rotate(-90 134.1 13.9)">3</text>
<text x="136.7" y="13.9" transform="rotate(-90 136.7 13.9)">4</text>
<text x="139.2" y="13.9" transform="rotate(-90 139.2 13.9)">5</text>
<text x="141.8" y="13.9" transform="rotate(-90 141.8 13.9)">6</text>
<text x="144.3" y="13.9" transform="rotate(-90 144.3 13.9)">7</text>
<text x="146.8" y="13.9" transform="rotate(-90 146.8 13.9)">8</text>
<text x="149.4" y="13.9" transform="rotate(-90 149.4 13.9)">9</text>
<text x="151.9" y="15.1" transform="rotate(-90 151.9 15.1)">10</text>
<text x="17.5" y="18.3">4</text>
<text x="17.5" y="20.9">5</text>
<text x="17.5" y="23.4">6</text>
<text x="20.8" y="19.6">VB</text>
<text x="20.8" y="22.1">H3</text>
<text x="35.5" y="19.6">3V3</text>
<text x="36.8" y="22.1">B7</text>
<text x="41.7" y="23.4">30</text>
<text x="41.7" y="20.9">31</text>
<text x="41.7" y="18.3">32</text>
<text x="86" y="18.6">5</text>
<text x="86" y="21.1">6</text>
<text x="86" y="23.6">7</text>
<text x="88.3" y="19.8">5</text>
<text x="88.3" y="22.4">6</text>
<text x="17.5" y="26">7</text>
<text x="17.5" y="28.5">8</text>
<text x="20.8" y="24.7">B9</text>
<text x="20.8" y="27.2">B8</text>
<text x="20.8" y="29.8">NR</text>
<text x="36.8" y="29.8">B4</text>
<text x="36.8" y="27.2">B5</text>
<text x="36.8" y="24.7">B6</text>
<text x="41.7" y="28.5">28</text>
<text x="41.7" y="26">29</text>
<text x="86" y="26.2">8</text>
<text x="86" y="28.7">9</text>
<text x="88.3" y="24.9">7</text>
<text x="88.3" y="27.5">8</text>
<text x="88.3" y="30">9</text>
<text x="16.2" y="33.6">10</text>
<text x="17.5" y="31">9</text>
<text x="20.8" y="32.3">A0</text>
<text x="20.8" y="34.8">A1</text>
<text x="35.5" y="34.8">A15</text>
<text x="36.8" y="32.3">B3</text>
<text x="41.7" y="33.6">26</text>
<text x="41.7" y="31">27</text>
<text x="63.6" y="32.5">3</text>
<text x="63.6" y="35.1">2</text>
<text x="65.9" y="31.3">3</text>
<text x="65.9" y="33.8">2</text>
<text x="84.7" y="31.3">10</text>
<text x="84.7" y="33.8">11</text>
<text x="88.3" y="32.5">10</text>
<text x="88.3" y="35.1">11</text>
<text x="16.2" y="36.1">11</text>
<text x="16.2" y="41.2">13</text>
<text x="16.2" y="38.7">12</text>
<text x="20.8" y="37.4">A2</text>
<text x="20.8" y="39.9">A3</text>
<text x="35.5" y="37.4">A10</text>
<text x="36.8" y="39.9">E4</text>
<text x="41.7" y="41.2">23</text>
<text x="41.7" y="38.7">24</text>
<text x="41.7" y="36.1">25</text>
<text x="63.6" y="37.6">1</text>
<text x="65.9" y="36.3">1</text>
<text x="84.7" y="36.3">12</text>
<text x="84.7" y="38.9">13</text>
<text x="88.3" y="37.6">12</text>
<text x="88.3" y="40.2">13</text>
<text x="16.2" y="43.7">14</text>
<text x="16.2" y="46.3">15</text>
<text x="20.8" y="42.5">A4</text>
<text x="20.8" y="45">A5</text>
<text x="20.8" y="47.5">A6</text>
<text x="34.5" y="47.5">GND</text>
<text x="36.8" y="45">B0</text>
<text x="36.8" y="42.5">B1</text>
<text x="41.7" y="46.3">21</text>
<text x="41.7" y="43.7">22</text>
<text x="16.2" y="48.8">16</text>
<text x="16.2" y="51.4">17</text>
<text x="16.2" y="53.9">18</text>
<text x="20.8" y="50.1">A7</text>
<text x="20.8" y="52.6">A8</text>
<text x="116.6" y="51.6">1</text>
<text x="125.5" y="51.6">2</text>
<text x="16.2" y="56.4">19</text>
<text x="16.2" y="59">20</text>
<text x="20.8" y="55.2">A9</text>
<text x="20.8" y="57.7">B2</text>
<text x="55.5" y="57.9">1</text>
<text x="57.8" y="59.2">SH/LD#</text>
<text x="76.5" y="59.2">VCC</text>
<text x="82.4" y="57.9">16</text>
<text x="116.6" y="56.7">3</text>
<text x="125.5" y="56.7">4</text>
<text x="20.8" y="60.2">GND</text>
<text x="55.5" y="60.5">2</text>
<text x="55.5" y="63">3</text>
<text x="55.5" y="65.6">4</text>
<text x="57.8" y="61.7">CLK</text>
<text x="57.8" y="64.3">E</text>
<text x="72.2" y="61.7">CLK/INH</text>
<text x="79.7" y="64.3">D</text>
<text x="82.4" y="65.6">13</text>
<text x="82.4" y="63">14</text>
<text x="82.4" y="60.5">15</text>
<text x="116.6" y="65.6">1</text>
<text x="125.5" y="65.6">2</text>
<text x="55.5" y="68.1">5</text>
<text x="55.5" y="70.6">6</text>
<text x="57.8" y="66.8">F</text>
<text x="57.8" y="69.4">G</text>
<text x="57.8" y="71.9">H</text>
<text x="79.7" y="66.8">C</text>
<text x="79.8" y="71.9">A</text>
<text x="79.8" y="69.4">B</text>
<text x="82.4" y="70.6">11</text>
<text x="82.4" y="68.1">12</text>
<text x="116.6" y="70.6">3</text>
<text x="125.5" y="70.6">4</text>
<text x="16.1" y="73.2">1</text>
<text x="16.1" y="75.7">2</text>
<text x="18.5" y="74.4">1</text>
<text x="18.5" y="77">2</text>
<text x="23.9" y="76.8">CS</text>
<text x="23.9" y="74.2">3v3</text>
<text x="55.5" y="73.2">7</text>
<text x="55.5" y="75.7">8</text>
<text x="57.8" y="74.4">QH#</text>
<text x="57.8" y="77">GND</text>
<text x="76.6" y="74.4">SER</text>
<text x="77.9" y="77">QH</text>
<text x="82.4" y="75.7">9</text>
<text x="82.4" y="73.2">10</text>
<text x="16.1" y="78.3">3</text>
<text x="16.1" y="80.8">4</text>
<text x="16.1" y="83.3">5</text>
<text x="18.5" y="79.5">3</text>
<text x="18.5" y="82.1">4</text>
<text x="23.9" y="79.3">MOSI</text>
<text x="23.9" y="81.8">CLK</text>
<text x="116.6" y="80.8">1</text>
<text x="125.5" y="80.8">2</text>
<text x="16.1" y="85.9">6</text>
<text x="18.5" y="84.6">5</text>
<text x="18.5" y="87.1">6</text>
<text x="23.9" y="84.4">MISO</text>
<text x="23.9" y="86.9">GND</text>
<text x="116.6" y="85.9">3</text>
<text x="125.5" y="85.9">4</text>
<text x="117.8" y="94.8">1</text>
<text x="126.7" y="94.8">2</text>
<text x="117.8" y="99.8">3</text>
<text x="126.7" y="99.8">4</text>
<text x="14.8" y="104.9">2</text>
<text x="14.8" y="102.4">1</text>
<text x="17.2" y="106.2">2</text>
<text x="17.2" y="103.7">1</text>
<text x="21.3" y="103.4">GND</text>
<text x="21.3" y="106">B9</text>
<text x="36.4" y="107.5">2</text>
<text x="36.4" y="104.9">1</text>
<text x="38.8" y="106.2">1</text>
<text x="14.8" y="112.5">1</text>
<text x="17.2" y="113.8">1</text>
<text x="22.6" y="113.6">GND</text>
<text x="36.4" y="110">3</text>
<text x="38.8" y="111.3">3</text>
<text x="38.8" y="108.7">2</text>
<text x="117.8" y="108.7">1</text>
<text x="117.8" y="113.8">3</text>
<text x="126.7" y="108.7">2</text>
<text x="126.7" y="113.8">4</text>
<text x="14.8" y="115.1">2</text>
<text x="17.2" y="116.4">2</text>
<text x="22.6" y="116.1">B9</text>
<text x="119.1" y="122.7">1</text>
<text x="128" y="122.7">2</text>
<text x="14.8" y="130.3">1</text>
<text x="17.2" y="131.6">1</text>
<text x="19.1" y="131.6">2</text>
<text x="21.5" y="130.3">2</text>
<text x="119.1" y="127.8">3</text>
<text x="128" y="127.8">4</text>
<text x="14.8" y="137.9">7</text>
<text x="14.8" y="135.4">5</text>
<text x="14.8" y="132.9">3</text>
<text x="17.2" y="136.7">5</text>
<text x="17.2" y="134.1">3</text>
<text x="19.1" y="134.1">4</text>
<text x="19.1" y="136.7">6</text>
<text x="21.5" y="132.9">4</text>
<text x="21.5" y="135.4">6</text>
<text x="21.5" y="137.9">8</text>
<text x="17.2" y="139.2">7</text>
<text x="19.1" y="139.2">8</text>
<text x="37.2" y="155.5">OUT+</text>
<text x="45.5" y="154.2">3</text>
<text x="90.2" y="154.5">1</text>
<text x="90.2" y="151.9">2</text>
<text x="92.6" y="153.2">1</text>
<text x="92.6" y="150.6">2</text>
<text x="11.2" y="156.8">1</text>
<text x="14.5" y="158">IN+</text>
<text x="37.6" y="158">BAT+</text>
<text x="45.5" y="156.8">4</text>
<text x="64.3" y="157.1" transform="rotate(-90 64.3 157.1)">3</text>
<text x="65.6" y="159.4" transform="rotate(-90 65.6 159.4)">3</text>
<text x="66.8" y="157.1" transform="rotate(-90 66.8 157.1)">2</text>
<text x="68.1" y="159.4" transform="rotate(-90 68.1 159.4)">2</text>
<text x="69.4" y="157.1" transform="rotate(-90 69.4 157.1)">1</text>
<text x="70.6" y="159.4" transform="rotate(-90 70.6 159.4)">1</text>
<text x="11.2" y="172">2</text>
<text x="13.7" y="173.3">GND</text>
<text x="37.8" y="173.3">OUT-</text>
<text x="38.2" y="170.7">BAT-</text>
<text x="45.5" y="169.5">5</text>
<text x="45.5" y="172">6</text>
<text x="5.9" y="177.4" transform="rotate(-90 5.9 177.4)">2</text>
<text x="7.1" y="179.8" transform="rotate(-90 7.1 179.8)">2</text>
<text x="8.4" y="177.4" transform="rotate(-90 8.4 177.4)">1</text>
<text x="9.7" y="179.8" transform="rotate(-90 9.7 179.8)">1</text>
</g>
<text font-size="2.3" fill="#a00000" x="22.6" y="64.1">STM32WB55</text>
<g font-size="1.6" fill="#000080">
<text x="119.1" y="50.2">Left</text>
<text x="56.9" y="54">SN74HC165</text>
<text x="119.1" y="64.2">Rigth</text>
<text x="119.1" y="79.4">Up</text>
<text x="120.4" y="93.4">Down</text>
<text x="120.4" y="107.4">OK</text>
<text x="121.7" y="121.4">Back</text>
</g>
</svg>
